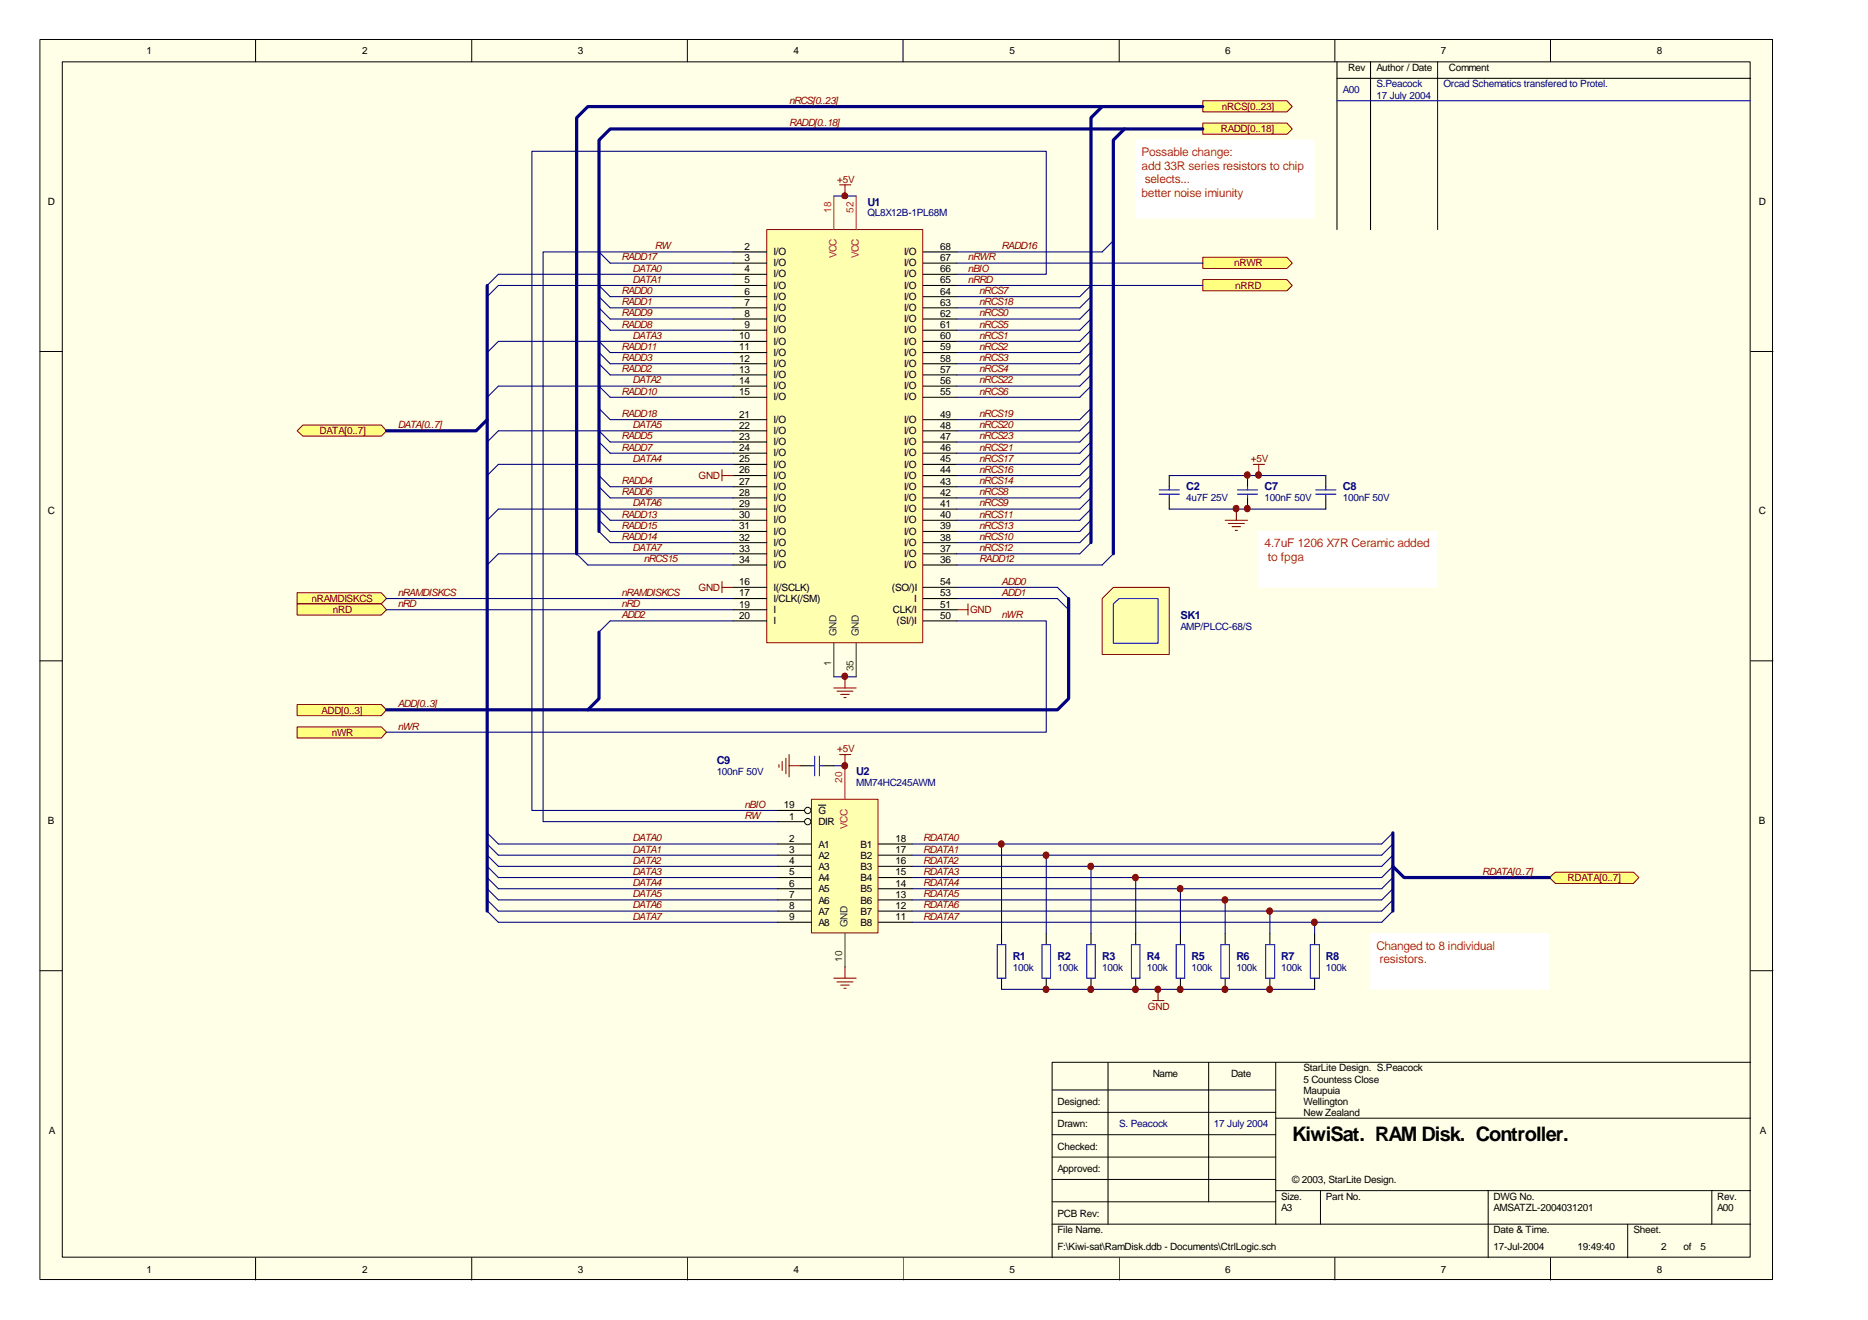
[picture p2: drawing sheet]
<svg xmlns="http://www.w3.org/2000/svg" width="297mm" height="210mm" viewBox="0 0 297 210" stroke-linecap="round" stroke-linejoin="round" font-family="sans-serif">
<path d="M6.3 6.3h275.6v197.2h-275.6z" fill="#ffffe8"/>
<g fill="none" stroke="#000" stroke-width=".16">
<path d="M6.3 6.3h275.6v197.2h-275.6zM9.9 9.8h268.4v190.1h-268.4zM40.6 6.3v3.5M75 6.3v3.5M109.3 6.3v3.5M143.6 6.3v3.5M178 6.3v3.5M212.3 6.3v3.5M228.6 9.8v26.7M246.5 6.3v3.5M6.3 55.9h3.6M278.4 55.9h3.5"/>
<path d="M6.3 105.1h3.6M278.4 105.1h3.5M6.3 154.4h3.6M278.4 154.4h3.5M167.3 173.3h35.6M167.3 176.9h35.6M176.2 168.9v25.8M192.2 168.9v22.2M202.9 177.8h75.5M202.9 168.9v25.8M278.4 168.9h-111.1v31.1M40.6 200v3.6"/>
<path d="M75 200v3.6M109.3 200v3.6M143.6 200v3.6M167.3 184h35.6M167.3 180.4h35.6M167.3 187.6h35.6M167.3 191.1h35.6M167.3 194.7h111.1M178 200v3.6M202.9 189.3h75.5M210 189.3v5.4M212.3 200v3.6"/>
<path d="M236.6 189.3v10.7M246.5 200v3.6M258.8 194.7v5.3M272.2 189.3v5.4"/>
</g>
<path d="M212.6 9.8v26.7M212.6 12.5h65.8M217.9 9.8v26.7" fill="none" stroke="#000" stroke-width=".17"/>
<g fill="#ffff80" stroke="#800000" stroke-width=".16">
<path d="M246.4 139.5l.9-.8h12.5l.8 .8-.8 1h-12.5z" fill-rule="evenodd"/>
<path d="M48.2 67.6h12.4l.9 .9-.9 .9h-12.4l-1-.9z" fill-rule="evenodd"/>
<path d="M47.2 112h13.4l.9 .9-.9 .9h-13.4z" fill-rule="evenodd"/>
<path d="M191.3 19.6h13.3l.9 .9-.9 .9h-13.3z" fill-rule="evenodd"/>
<path d="M47.2 94.2h13.4l.9 1-.9 .8h-13.4z" fill-rule="evenodd"/>
<path d="M191.3 16h13.3l.9 .9-.9 .9h-13.3z" fill-rule="evenodd"/>
<path d="M191.3 44.5h13.3l.9 .9-.9 .8h-13.3z" fill-rule="evenodd"/>
<path d="M191.3 40.9h13.3l.9 .9-.9 .9h-13.3z" fill-rule="evenodd"/>
<path d="M47.2 96h13.4l.9 1-.9 .8h-13.4z" fill-rule="evenodd"/>
<path d="M47.2 115.6h13.4l.9 .8-.9 1h-13.4z" fill-rule="evenodd"/>
</g>
<path d="M127.3 121.8h1.7M130.8 121.8h1.8" fill="none" stroke="#000" stroke-width=".17"/>
<path d="M129 121.8h.5M129.5 120.2v3.2M130.3 121.8h.5M130.3 120.2v3.2" fill="none" stroke="#00f" stroke-width=".17"/>
<path d="M122 36.6h24.7v65.6h-24.7z" fill="#ffffb0"/>
<path d="M121.9 36.5h24.8v65.7h-24.8z" fill="none" stroke="#800000" stroke-width=".16"/>
<g fill="none" stroke="#000" stroke-width=".17">
<path d="M116.6 45.4h5.3M116.6 47.2h5.3M116.6 49h5.3M116.6 40.1h5.3M116.6 41.8h5.3M116.6 50.7h5.3M116.6 52.5h5.3M116.6 54.3h5.3M116.6 56.1h5.3M116.6 57.8h5.3M116.6 59.6h5.3M116.6 43.6h5.3"/>
<path d="M146.8 45.4h5.3M146.8 47.2h5.3M146.8 49h5.3M146.8 40.1h5.3M146.8 41.8h5.3M146.8 50.7h5.3M146.8 52.5h5.3M146.8 54.3h5.3M146.8 56.1h5.3M146.8 57.8h5.3M146.8 59.6h5.3M146.8 43.6h5.3"/>
<path d="M116.6 61.4h5.3M116.6 63.2h5.3M116.6 66.7h5.3M116.6 68.5h5.3M116.6 70.3h5.3M116.6 72.1h5.3M116.6 73.8h5.3M116.6 75.6h5.3M116.6 77.4h5.3M116.6 79.2h5.3M146.8 61.4h5.3M146.8 63.2h5.3"/>
<path d="M146.8 66.7h5.3M146.8 68.5h5.3M146.8 70.3h5.3M146.8 72.1h5.3M146.8 73.8h5.3M146.8 75.6h5.3M146.8 77.4h5.3M146.8 79.2h5.3M185.9 75.6v1.8M185.9 79.2v1.8M198.4 75.6v1.8M198.4 79.2v1.8"/>
<path d="M210.8 75.6v1.8M210.8 79.2v1.8M116.6 93.4h5.3M116.6 95.2h5.3M116.6 97h5.3M116.6 98.7h5.3M116.6 81h5.3M116.6 82.7h5.3M116.6 84.5h5.3M116.6 86.3h5.3M116.6 88.1h5.3M116.6 89.8h5.3"/>
<path d="M146.8 93.4h5.3M146.8 95.2h5.3M146.8 97h5.3M146.8 98.7h5.3M146.8 81h5.3M146.8 82.7h5.3M146.8 84.5h5.3M146.8 86.3h5.3M146.8 88.1h5.3M146.8 89.8h5.3M159.3 148.4v1.8M159.3 155.5v1.8"/>
<path d="M166.4 148.4v1.8M166.4 155.5v1.8M173.5 148.4v1.8M173.5 155.5v1.8M180.6 148.4v1.8M180.6 155.5v1.8M187.7 148.4v1.8M187.7 155.5v1.8M194.8 148.4v1.8M194.8 155.5v1.8M201.9 148.4v1.8M201.9 155.5v1.8"/>
<path d="M209 148.4v1.8M209 155.5v1.8"/>
</g>
<path d="M132.6 31.2v5.3M136.1 31.2v5.3" fill="none" stroke="#ee0e22" stroke-width=".17"/>
<path d="M132.6 102.3v5.3M136.1 102.3v5.3" fill="none" stroke="#008000" stroke-width=".17"/>
<g fill="none" stroke="#800000" stroke-width=".17">
<path d="M133.5 29.4h1.8M134.4 29.4v1.8M114.8 74.7v1.8M114.8 75.6h1.8M199.3 73.8h1.8M200.2 73.8v1.8M114.8 92.5v1.7M114.8 93.4h1.8M152.1 97h1.8M153.9 96v1.8M194.8 82.7h3.6M195.3 83.2h2.6"/>
<path d="M195.9 83.7h1.4M196.4 84.3h.4M196.6 81v1.7M132.6 109.4h3.5M133.1 109.9h2.5M133.7 110.4h1.3M134.2 110.9h.3M134.4 107.6v1.8M183.3 159.1h1.8M184.1 157.3v1.8"/>
</g>
<g fill="none" stroke="#000080" stroke-width=".17">
<path d="M132.6 31.2h3.5M177 38.3l-1.7 1.8h-23.2M95.2 40.1l1.8 1.7h19.6M95.2 45.4l1.8 1.8h19.6M95.2 47.2l1.8 1.8h19.6M95.2 49l1.8 1.7h19.6M95.2 50.7l1.8 1.8h19.6M95.2 54.3l1.8 1.8h19.6M95.2 56.1l1.8 1.7h19.6M95.2 57.8l1.8 1.8h19.6M116.6 40.1h-30.2v90.6h37.3M116.6 43.6h-37.4l-1.7 1.8"/>
<path d="M116.6 45.4h-37.4l-1.7 1.8M116.6 54.3h-37.4l-1.7 1.8M152.1 43.6h14.3v-19.5h-81.8v104.8h39.1M152.1 41.8h39.2M152.1 45.4h39.2M173.5 45.4l-1.8 1.8h-19.6M173.5 47.2l-1.8 1.8h-19.6M173.5 49l-1.8 1.7h-19.6M173.5 50.7l-1.8 1.8h-19.6M173.5 52.5l-1.8 1.8h-19.6M173.5 54.3l-1.8 1.8h-19.6M173.5 56.1l-1.8 1.7h-19.6"/>
<path d="M173.5 57.8l-1.8 1.8h-19.6M173.5 59.6l-1.8 1.8h-19.6M95.2 61.4l1.8 1.8h19.6M95.2 65l1.8 1.7h19.6M95.2 68.5l1.8 1.8h19.6M95.2 70.3l1.8 1.8h19.6M95.2 75.6l1.8 1.8h19.6M95.2 77.4l1.8 1.8h19.6M116.6 61.4h-37.4l-1.7 1.8M116.6 68.5h-37.4l-1.7 1.8M116.6 73.8h-37.4l-1.7 1.8M173.5 61.4l-1.8 1.8h-19.6"/>
<path d="M173.5 65l-1.8 1.7h-19.6M173.5 66.7l-1.8 1.8h-19.6M173.5 68.5l-1.8 1.8h-19.6M173.5 70.3l-1.8 1.8h-19.6M173.5 72.1l-1.8 1.7h-19.6M173.5 75.6l-1.8 1.8h-19.6M173.5 77.4l-1.8 1.8h-19.6M173.5 79.2l-1.8 1.8h-19.6M173.5 73.8l-1.8 1.8h-19.6M185.9 75.6h24.9M61.5 95.2h55.1M61.5 97h55.1"/>
<path d="M91.7 88.1l1.8 1.7h23.1M95.2 81l1.8 1.7h19.6M95.2 82.7l1.8 1.8h19.6M95.2 84.5l1.8 1.8h19.6M116.6 98.7h-19.6l-1.8 1.8M116.6 81h-37.4l-1.7 1.7M116.6 88.1h-37.4l-1.7 1.7M152.1 98.7h14.3v17.7h-104.9M152.1 95.2h16l1.8 1.8M152.1 93.4h16l1.8 1.8M173.5 81l-1.8 1.7h-19.6M173.5 82.7l-1.8 1.8h-19.6"/>
<path d="M173.5 84.5l-1.8 1.8h-19.6M173.5 86.3l-1.8 1.8h-19.6M177 88.1l-1.7 1.7h-23.2M185.9 81h24.9M132.6 107.6h3.5M77.5 132.4l1.7 1.8h44.5M77.5 134.2l1.7 1.8h44.5M77.5 136l1.7 1.8h44.5M77.5 137.8l1.7 1.7h44.5M77.5 139.5l1.7 1.8h44.5M159.3 134.2v14.2M166.4 136v12.4"/>
<path d="M173.5 137.8v10.6M180.6 139.5v8.9M221.5 132.4l-1.8 1.8h-74.7M221.5 134.2l-1.8 1.8h-74.7M221.5 136l-1.8 1.8h-74.7M221.5 137.8l-1.8 1.7h-74.7M221.5 139.5l-1.8 1.8h-74.7M77.5 141.3l1.7 1.8h44.5M77.5 143.1l1.7 1.8h44.5M77.5 144.9l1.7 1.8h44.5M159.3 157.3h49.7M187.7 141.3v7.1"/>
<path d="M194.8 143.1v5.3M201.9 144.9v3.5M209 146.7v1.7M221.5 141.3l-1.8 1.8h-74.7M221.5 143.1l-1.8 1.8h-74.7M221.5 144.9l-1.8 1.8h-74.7"/>
</g>
<path d="M175.3 16.9l-1.8 1.8v67.6M191.3 16.9h-97.8l-1.8 1.8v69.4M178.8 20.5l-1.8 1.8v65.8M191.3 20.5h-94.3l-1.8 1.8v62.2M77.5 45.4v99.5M77.5 66.7l-1.8 1.8h-14.2M169.9 95.2v15.9l-1.8 1.8h-106.6M95.2 100.5v10.6l-1.7 1.8M221.5 137.8l1.8 1.7h23.1M221.5 132.4v12.5" fill="none" stroke="#000080" stroke-width=".51"/>
<g fill="none" stroke="#00f" stroke-width=".17">
<path d="M212.6 16h65.8M184.3 78.6h3.2M184.3 77.9h3.2M185.9 77.4v.5M185.9 78.6v.6M196.8 78.6h3.2M196.8 77.9h3.2M198.4 77.4v.5M198.4 78.6v.6M209.2 78.6h3.2M209.2 77.9h3.2M210.8 77.4v.5"/>
<path d="M210.8 78.6v.6M158.6 150.2h1.3v5.3h-1.3zM165.7 150.2h1.3v5.3h-1.3zM172.8 150.2h1.4v5.3h-1.4zM179.9 150.2h1.4v5.3h-1.4zM187 150.2h1.4v5.3h-1.4zM194.1 150.2h1.4v5.3h-1.4zM201.3 150.2h1.4v5.3h-1.4zM208.4 150.2h1.4v5.3h-1.4z"/>
</g>
<path d="M129.1 127.2h10.5v21.2h-10.5z" fill="#ffffb0"/>
<path d="M129 127.1h10.6v21.3h-10.6z" fill="none" stroke="#800000" stroke-width=".16"/>
<g fill="none" stroke="#000" stroke-width=".16">
<circle cx="128.4" cy="130.7" r=".5"/>
<circle cx="128.4" cy="128.9" r=".5"/>
</g>
<g fill="none" stroke="#000" stroke-width=".17">
<path d="M123.7 128.9h4.2M123.7 130.7h4.2M123.7 134.2h5.3M123.7 136h5.3M123.7 137.8h5.3M123.7 139.5h5.3M130.1 128h1.2M139.7 134.2h5.3M139.7 136h5.3M139.7 137.8h5.3M139.7 139.5h5.3M123.7 141.3h5.3"/>
<path d="M123.7 143.1h5.3M123.7 144.9h5.3M123.7 146.7h5.3M139.7 141.3h5.3M139.7 143.1h5.3M139.7 144.9h5.3M139.7 146.7h5.3"/>
</g>
<path d="M134.4 121.8v5.3" fill="none" stroke="#ee0e22" stroke-width=".17"/>
<path d="M134.4 148.4v5.4" fill="none" stroke="#008000" stroke-width=".17"/>
<path d="M125.5 120v3.5M133.5 120h1.8M134.4 120v1.8M123.9 121.6v.4M124.4 121.1v1.4M125 120.6v2.4M125.5 121.8h1.8M132.6 155.5h3.5M133.1 156.1h2.5M133.7 156.6h1.3M134.2 157.2h.3M134.4 153.8v1.7" fill="none" stroke="#800000" stroke-width=".17"/>
<path d="M132.6 121.8h1.8" fill="none" stroke="#000080" stroke-width=".17"/>
<g fill="#800000" stroke="#800000" stroke-width=".16">
<circle cx="134.3" cy="107.5" r=".49"/>
<circle cx="134.3" cy="31.1" r=".47"/>
<circle cx="196.5" cy="80.9" r=".49"/>
<circle cx="200.1" cy="75.5" r=".49"/>
<circle cx="184.1" cy="157.3" r=".49"/>
<circle cx="209" cy="146.7" r=".49"/>
<circle cx="166.3" cy="136" r=".49"/>
<circle cx="201.9" cy="144.9" r=".49"/>
<circle cx="173.4" cy="137.8" r=".49"/>
<circle cx="194.8" cy="143.1" r=".49"/>
<circle cx="180.5" cy="139.5" r=".49"/>
<circle cx="187.6" cy="141.3" r=".49"/>
<circle cx="198.3" cy="75.5" r=".49"/>
<circle cx="198.3" cy="80.9" r=".49"/>
<circle cx="166.3" cy="157.3" r=".49"/>
<circle cx="173.4" cy="157.3" r=".49"/>
<circle cx="180.5" cy="157.3" r=".49"/>
<circle cx="187.6" cy="157.3" r=".49"/>
<circle cx="194.8" cy="157.3" r=".49"/>
<circle cx="201.9" cy="157.3" r=".49"/>
<circle cx="134.3" cy="121.8" r=".49"/>
<circle cx="159.2" cy="134.2" r=".49"/>
</g>
<path d="M175.3 95.2l1.7-1.8h8.9v10.7h-10.6z" fill-rule="evenodd" fill="#ffffb0" stroke="#800000" stroke-width=".16"/>
<path d="M177 96l1-.8h6.1v7.1h-7.1z" fill="none" stroke="#00f" stroke-width=".17"/>
<path d="M200.2 84.6h28.3v8.7h-28.3z" fill="#fff"/>
<path d="M200.2 84.5h28.3v8.8h-28.3z" fill="none" stroke="#fff" stroke-width=".16"/>
<path d="M218 148.5h28.3v8.7h-28.3z" fill="#fff"/>
<path d="M217.9 148.4h28.4v8.8h-28.4z" fill="none" stroke="#fff" stroke-width=".16"/>
<path d="M180.7 22.4h28.3v12.2h-28.3z" fill="#fff"/>
<path d="M180.6 22.3h28.4v12.3h-28.4z" fill="none" stroke="#fff" stroke-width=".16"/>
<text font-size="3.2" x="205.5" y="181.4">KiwiSat. RAM Disk. Controller.</text>
<g font-size="1.9" fill="#ee0e22">
<text x="181.5" y="24.8">Possable change:</text>
<text x="181.5" y="27">add 33R series resistors to chip</text>
<text x="182" y="29.1">selects...</text>
<text x="181.5" y="31.3">better noise imiunity</text>
<text x="201.1" y="87.1">4.7uF 1206 X7R Ceramic added</text>
<text x="201.6" y="89.2">to fpga</text>
<text x="218.9" y="151.1">Changed to 8 individual</text>
<text x="219.4" y="153.2">resistors.</text>
</g>
<g font-size="1.7" fill="#000080">
<text x="137.9" y="32.7">U1</text>
<text x="188.6" y="78">C2</text>
<text x="201.1" y="78">C7</text>
<text x="213.5" y="78">C8</text>
<text x="187.7" y="98.5">SK1</text>
<text x="114" y="121.5">C9</text>
<text x="136.1" y="123.3">U2</text>
<text x="161" y="152.7">R1</text>
<text x="168.1" y="152.7">R2</text>
<text x="175.3" y="152.7">R3</text>
<text x="182.4" y="152.7">R4</text>
<text x="189.5" y="152.7">R5</text>
<text x="196.6" y="152.7">R6</text>
<text x="203.7" y="152.7">R7</text>
<text x="210.8" y="152.7">R8</text>
</g>
<g font-size="1.6">
<text x="23.3" y="8.7">1</text>
<text x="57.6" y="8.7">2</text>
<text x="91.9" y="8.7">3</text>
<text x="126.2" y="8.7">4</text>
<text x="160.5" y="8.7">5</text>
<text x="194.8" y="8.7">6</text>
<text x="214.4" y="11.3">Rev</text>
<text x="218.9" y="11.3">Author / Date</text>
<text x="229.1" y="8.7">7</text>
<text x="230.4" y="11.3">Comment</text>
<text x="263.5" y="8.7">8</text>
<text x="7.6" y="32.6">D</text>
<text x="279.7" y="32.6">D</text>
<text x="118.4" y="39.7">2</text>
<text x="118.4" y="41.5">3</text>
<text x="123" y="40.6">I/O</text>
<text x="143.8" y="40.6">I/O</text>
<text x="149.5" y="41.5">67</text>
<text x="149.5" y="39.7">68</text>
<text x="118.4" y="45.1">5</text>
<text x="118.4" y="46.8">6</text>
<text x="118.4" y="43.3">4</text>
<text x="123" y="45.9">I/O</text>
<text x="123" y="47.7">I/O</text>
<text x="123" y="42.3">I/O</text>
<text x="123" y="44.1">I/O</text>
<text x="143.8" y="47.7">I/O</text>
<text x="143.8" y="45.9">I/O</text>
<text x="143.8" y="44.1">I/O</text>
<text x="143.8" y="42.3">I/O</text>
<text x="149.5" y="46.8">64</text>
<text x="149.5" y="45.1">65</text>
<text x="149.5" y="43.3">66</text>
<text x="117.5" y="53.9">10</text>
<text x="118.4" y="48.6">7</text>
<text x="118.4" y="50.4">8</text>
<text x="118.4" y="52.2">9</text>
<text x="123" y="49.5">I/O</text>
<text x="123" y="51.2">I/O</text>
<text x="123" y="53">I/O</text>
<text x="143.8" y="53">I/O</text>
<text x="143.8" y="51.2">I/O</text>
<text x="143.8" y="49.5">I/O</text>
<text x="149.5" y="53.9">60</text>
<text x="149.5" y="52.2">61</text>
<text x="149.5" y="50.4">62</text>
<text x="149.5" y="48.6">63</text>
<text x="117.5" y="55.7">11</text>
<text x="117.5" y="57.5">12</text>
<text x="117.5" y="59.3">13</text>
<text x="123" y="54.8">I/O</text>
<text x="123" y="56.6">I/O</text>
<text x="123" y="58.3">I/O</text>
<text x="143.8" y="58.3">I/O</text>
<text x="143.8" y="56.6">I/O</text>
<text x="143.8" y="54.8">I/O</text>
<text x="149.5" y="59.3">57</text>
<text x="149.5" y="57.5">58</text>
<text x="149.5" y="55.7">59</text>
<text x="117.5" y="61.1">14</text>
<text x="117.5" y="62.8">15</text>
<text x="123" y="61.9">I/O</text>
<text x="123" y="63.7">I/O</text>
<text x="123" y="60.1">I/O</text>
<text x="143.8" y="63.7">I/O</text>
<text x="143.8" y="61.9">I/O</text>
<text x="143.8" y="60.1">I/O</text>
<text x="149.5" y="62.8">55</text>
<text x="149.5" y="61.1">56</text>
<text x="117.5" y="66.4">21</text>
<text x="117.5" y="68.2">22</text>
<text x="117.5" y="69.9">23</text>
<text x="117.5" y="71.7">24</text>
<text x="123" y="67.2">I/O</text>
<text x="123" y="69">I/O</text>
<text x="123" y="70.8">I/O</text>
<text x="143.8" y="70.8">I/O</text>
<text x="143.8" y="69">I/O</text>
<text x="143.8" y="67.2">I/O</text>
<text x="149.5" y="71.7">46</text>
<text x="149.5" y="69.9">47</text>
<text x="149.5" y="68.2">48</text>
<text x="149.5" y="66.4">49</text>
<text x="117.5" y="73.5">25</text>
<text x="117.5" y="75.3">26</text>
<text x="117.5" y="77.1">27</text>
<text x="123" y="72.6">I/O</text>
<text x="123" y="74.4">I/O</text>
<text x="123" y="76.1">I/O</text>
<text x="123" y="77.9">I/O</text>
<text x="143.8" y="77.9">I/O</text>
<text x="143.8" y="76.1">I/O</text>
<text x="143.8" y="74.4">I/O</text>
<text x="143.8" y="72.6">I/O</text>
<text x="149.5" y="77.1">43</text>
<text x="149.5" y="75.3">44</text>
<text x="149.5" y="73.5">45</text>
<text x="7.6" y="81.8">C</text>
<text x="117.5" y="80.6">29</text>
<text x="117.5" y="82.4">30</text>
<text x="117.5" y="78.8">28</text>
<text x="123" y="81.5">I/O</text>
<text x="123" y="83.2">I/O</text>
<text x="123" y="79.7">I/O</text>
<text x="143.8" y="83.2">I/O</text>
<text x="143.8" y="81.5">I/O</text>
<text x="143.8" y="79.7">I/O</text>
<text x="149.5" y="82.4">40</text>
<text x="149.5" y="80.6">41</text>
<text x="149.5" y="78.8">42</text>
<text x="279.7" y="81.8">C</text>
<text x="117.5" y="84.2">31</text>
<text x="117.5" y="86">32</text>
<text x="117.5" y="87.7">33</text>
<text x="117.5" y="89.5">34</text>
<text x="123" y="85">I/O</text>
<text x="123" y="86.8">I/O</text>
<text x="123" y="88.6">I/O</text>
<text x="143.8" y="88.6">I/O</text>
<text x="143.8" y="86.8">I/O</text>
<text x="143.8" y="85">I/O</text>
<text x="149.5" y="89.5">36</text>
<text x="149.5" y="87.7">37</text>
<text x="149.5" y="86">38</text>
<text x="149.5" y="84.2">39</text>
<text x="117.5" y="93.1">16</text>
<text x="117.5" y="94.8">17</text>
<text x="123" y="93.9">I(/SCLK)</text>
<text x="123" y="95.7">I/CLK(/SM)</text>
<text x="123" y="90.4">I/O</text>
<text x="141.8" y="93.9">(SO/)I</text>
<text x="143.8" y="90.4">I/O</text>
<text x="145.4" y="95.7">I</text>
<text x="149.5" y="94.8">53</text>
<text x="149.5" y="93.1">54</text>
<text x="117.5" y="96.6">19</text>
<text x="117.5" y="98.4">20</text>
<text x="123" y="97.5">I</text>
<text x="123" y="99.2">I</text>
<text x="142" y="97.5">CLK/I</text>
<text x="142.6" y="99.2">(SI/)I</text>
<text x="149.5" y="98.4">50</text>
<text x="149.5" y="96.6">51</text>
<text x="7.6" y="131.1">B</text>
<text x="124.6" y="128.5">19</text>
<text x="125.5" y="130.3">1</text>
<text x="130.1" y="129.5">G</text>
<text x="130.1" y="131.2">DIR</text>
<text x="279.7" y="131.1">B</text>
<text x="125.5" y="133.9">2</text>
<text x="125.5" y="135.7">3</text>
<text x="125.5" y="137.4">4</text>
<text x="130.1" y="134.8">A1</text>
<text x="130.1" y="136.6">A2</text>
<text x="136.8" y="134.8">B1</text>
<text x="136.8" y="136.6">B2</text>
<text x="142.4" y="133.9">18</text>
<text x="142.4" y="135.7">17</text>
<text x="142.4" y="137.4">16</text>
<text x="125.5" y="139.2">5</text>
<text x="125.5" y="141">6</text>
<text x="125.5" y="142.8">7</text>
<text x="130.1" y="138.4">A3</text>
<text x="130.1" y="140.1">A4</text>
<text x="130.1" y="141.9">A5</text>
<text x="130.1" y="143.7">A6</text>
<text x="136.8" y="138.4">B3</text>
<text x="136.8" y="140.1">B4</text>
<text x="136.8" y="141.9">B5</text>
<text x="136.8" y="143.7">B6</text>
<text x="142.4" y="139.2">15</text>
<text x="142.4" y="141">14</text>
<text x="142.4" y="142.8">13</text>
<text x="125.5" y="144.5">8</text>
<text x="125.5" y="146.3">9</text>
<text x="130.1" y="145.5">A7</text>
<text x="130.1" y="147.2">A8</text>
<text x="136.8" y="145.5">B7</text>
<text x="136.8" y="147.2">B8</text>
<text x="142.4" y="144.5">12</text>
<text x="142.4" y="146.3">11</text>
<text x="183.3" y="171.2">Name</text>
<text x="195.7" y="171.2">Date</text>
<text x="207.3" y="170.4">StarLite Design. S.Peacock</text>
<text x="207.3" y="172.1">5 Countess Close</text>
<text x="207.3" y="173.9">Maupuia</text>
<text x="168.1" y="175.7">Designed:</text>
<text x="168.1" y="179.3">Drawn:</text>
<text x="207.3" y="175.7">Wellington</text>
<text x="207.3" y="177.5">New Zealand</text>
<text x="7.8" y="180.3">A</text>
<text x="168.1" y="182.8">Checked:</text>
<text x="279.8" y="180.3">A</text>
<text x="168.1" y="186.4">Approved:</text>
<text x="203.7" y="190.8">Size.</text>
<text x="205.5" y="188.1">© 2003, StarLite Design.</text>
<text x="210.8" y="190.8">Part No.</text>
<text x="237.5" y="190.8">DWG No.</text>
<text x="273" y="190.8">Rev.</text>
<text x="168.1" y="196.1">File Name.</text>
<text x="168.1" y="193.5">PCB Rev:</text>
<text x="203.7" y="192.5">A3</text>
<text x="237.5" y="192.5">AMSATZL-2004031201</text>
<text x="237.5" y="196.1">Date &amp; Time.</text>
<text x="259.8" y="196.1">Sheet.</text>
<text x="273" y="192.5">A00</text>
<text x="23.3" y="202.4">1</text>
<text x="57.6" y="202.4">2</text>
<text x="91.9" y="202.4">3</text>
<text x="126.2" y="202.4">4</text>
<text x="160.5" y="202.4">5</text>
<text x="168.1" y="198.8">F:\Kiwi-sat\RamDisk.ddb - Documents\CtrlLogic.sch</text>
<text x="194.8" y="202.4">6</text>
<text x="229.1" y="202.4">7</text>
<text x="237.5" y="198.8">17-Jul-2004</text>
<text x="250.9" y="198.8">19:49:40</text>
<text x="263.5" y="202.4">8</text>
<text x="264.2" y="198.8">2</text>
<text x="267.7" y="198.8">of</text>
<text x="270.4" y="198.8">5</text>
</g>
<g font-size="1.6" fill="#800000">
<text x="125.5" y="16.5">nRCS[0..23]</text>
<text x="194.3" y="17.5">nRCS[0..23]</text>
<text x="125.5" y="20.1">RADD[0..18]</text>
<text x="194.1" y="21">RADD[0..18]</text>
<text x="133.1" y="29.1">+5V</text>
<text x="98.8" y="41.4">RADD17</text>
<text x="104.1" y="39.6">RW</text>
<text x="153.9" y="41.4">nRWR</text>
<text x="159.3" y="39.6">RADD16</text>
<text x="98.8" y="46.8">RADD0</text>
<text x="100.6" y="43.2">DATA0</text>
<text x="100.6" y="45">DATA1</text>
<text x="153.9" y="45">nRRD</text>
<text x="153.9" y="43.2">nBIO</text>
<text x="155.7" y="46.8">nRCS7</text>
<text x="196.3" y="42.3">nRWR</text>
<text x="196.4" y="45.9">nRRD</text>
<text x="98.8" y="48.5">RADD1</text>
<text x="98.8" y="52.1">RADD8</text>
<text x="98.8" y="50.3">RADD9</text>
<text x="100.6" y="53.9">DATA3</text>
<text x="155.7" y="50.3">nRCS0</text>
<text x="155.7" y="53.9">nRCS1</text>
<text x="155.7" y="52.1">nRCS5</text>
<text x="155.7" y="48.5">nRCS18</text>
<text x="98.8" y="59.2">RADD2</text>
<text x="98.8" y="57.4">RADD3</text>
<text x="98.8" y="55.6">RADD11</text>
<text x="155.7" y="55.6">nRCS2</text>
<text x="155.7" y="57.4">nRCS3</text>
<text x="155.7" y="59.2">nRCS4</text>
<text x="98.8" y="62.8">RADD10</text>
<text x="100.6" y="61">DATA2</text>
<text x="155.7" y="62.8">nRCS6</text>
<text x="155.7" y="61">nRCS22</text>
<text x="50.8" y="69">DATA[0..7]</text>
<text x="63.2" y="68.1">DATA[0..7]</text>
<text x="98.8" y="69.9">RADD5</text>
<text x="98.8" y="71.6">RADD7</text>
<text x="98.8" y="66.3">RADD18</text>
<text x="100.6" y="68.1">DATA5</text>
<text x="155.7" y="66.3">nRCS19</text>
<text x="155.7" y="68.1">nRCS20</text>
<text x="155.7" y="71.6">nRCS21</text>
<text x="155.7" y="69.9">nRCS23</text>
<text x="98.8" y="77">RADD4</text>
<text x="100.6" y="73.4">DATA4</text>
<text x="111.1" y="76.1">GND</text>
<text x="155.7" y="77">nRCS14</text>
<text x="155.7" y="75.2">nRCS16</text>
<text x="155.7" y="73.4">nRCS17</text>
<text x="198.9" y="73.5">+5V</text>
<text x="98.8" y="78.8">RADD6</text>
<text x="98.8" y="82.3">RADD13</text>
<text x="100.6" y="80.5">DATA6</text>
<text x="155.7" y="78.8">nRCS8</text>
<text x="155.7" y="80.5">nRCS9</text>
<text x="155.7" y="82.3">nRCS11</text>
<text x="98.8" y="85.9">RADD14</text>
<text x="98.8" y="84.1">RADD15</text>
<text x="100.6" y="87.6">DATA7</text>
<text x="102.4" y="89.4">nRCS15</text>
<text x="155.7" y="85.9">nRCS10</text>
<text x="155.7" y="87.6">nRCS12</text>
<text x="155.7" y="84.1">nRCS13</text>
<text x="155.7" y="89.4">RADD12</text>
<text x="49.5" y="95.7">nRAMDISKCS</text>
<text x="63.2" y="94.8">nRAMDISKCS</text>
<text x="98.8" y="94.8">nRAMDISKCS</text>
<text x="111.1" y="93.9">GND</text>
<text x="159.3" y="94.8">ADD1</text>
<text x="159.3" y="93">ADD0</text>
<text x="52.9" y="97.5">nRD</text>
<text x="63.2" y="96.5">nRD</text>
<text x="98.8" y="98.3">ADD2</text>
<text x="98.8" y="96.5">nRD</text>
<text x="154.3" y="97.5">GND</text>
<text x="159.3" y="98.3">nWR</text>
<text x="51.1" y="113.5">ADD[0..3]</text>
<text x="63.2" y="112.5">ADD[0..3]</text>
<text x="52.7" y="117">nWR</text>
<text x="63.2" y="116">nWR</text>
<text x="133.1" y="119.6">+5V</text>
<text x="118.4" y="128.5">nBIO</text>
<text x="118.4" y="130.2">RW</text>
<text x="100.6" y="133.8">DATA0</text>
<text x="100.6" y="135.6">DATA1</text>
<text x="100.6" y="137.3">DATA2</text>
<text x="146.8" y="133.8">RDATA0</text>
<text x="146.8" y="135.6">RDATA1</text>
<text x="146.8" y="137.3">RDATA2</text>
<text x="100.6" y="139.1">DATA3</text>
<text x="100.6" y="140.9">DATA4</text>
<text x="100.6" y="142.7">DATA5</text>
<text x="146.8" y="139.1">RDATA3</text>
<text x="146.8" y="140.9">RDATA4</text>
<text x="146.8" y="142.7">RDATA5</text>
<text x="235.7" y="139.1">RDATA[0..7]</text>
<text x="249.3" y="140.1">RDATA[0..7]</text>
<text x="100.6" y="144.5">DATA6</text>
<text x="100.6" y="146.2">DATA7</text>
<text x="146.8" y="144.5">RDATA6</text>
<text x="146.8" y="146.2">RDATA7</text>
<text x="182.5" y="160.5">GND</text>
</g>
<g font-size="1.6" fill="#000080">
<text x="213.5" y="14.8">A00</text>
<text x="218.9" y="13.9">S.Peacock</text>
<text x="218.9" y="15.7">17 July 2004</text>
<text x="229.5" y="13.9">Orcad Schematics transfered to Protel.</text>
<text x="137.9" y="34.4">QL8X12B-1PL68M</text>
<text x="188.6" y="79.7">4u7F 25V</text>
<text x="201.1" y="79.7">100nF 50V</text>
<text x="213.5" y="79.7">100nF 50V</text>
<text x="187.7" y="100.2">AMP/PLCC-68/S</text>
<text x="114" y="123.2">100nF 50V</text>
<text x="136.1" y="125">MM74HC245AWM</text>
<text x="161" y="154.4">100k</text>
<text x="168.1" y="154.4">100k</text>
<text x="175.3" y="154.4">100k</text>
<text x="182.4" y="154.4">100k</text>
<text x="189.5" y="154.4">100k</text>
<text x="196.6" y="154.4">100k</text>
<text x="203.7" y="154.4">100k</text>
<text x="210.8" y="154.4">100k</text>
<text x="178" y="179.3">S. Peacock</text>
<text x="193" y="179.3">17 July 2004</text>
</g>
<g font-size="1.6" fill="#ee0e22">
<text x="132.2" y="33.8" transform="rotate(-90 132.2 33.8)">18</text>
<text x="135.7" y="33.8" transform="rotate(-90 135.7 33.8)">52</text>
<text x="133" y="41.1" transform="rotate(-90 133 41.1)">VCC</text>
<text x="136.6" y="41.1" transform="rotate(-90 136.6 41.1)">VCC</text>
<text x="133.9" y="124.5" transform="rotate(-90 133.9 124.5)">20</text>
<text x="134.8" y="131.8" transform="rotate(-90 134.8 131.8)">VCC</text>
</g>
<g font-size="1.6" fill="#008000">
<text x="133" y="101.2" transform="rotate(-90 133 101.2)">GND</text>
<text x="136.6" y="101.2" transform="rotate(-90 136.6 101.2)">GND</text>
<text x="132.2" y="105.8" transform="rotate(-90 132.2 105.8)">1</text>
<text x="135.7" y="106.7" transform="rotate(-90 135.7 106.7)">35</text>
<text x="134.8" y="147.4" transform="rotate(-90 134.8 147.4)">GND</text>
<text x="133.9" y="152.9" transform="rotate(-90 133.9 152.9)">10</text>
</g>
</svg>
